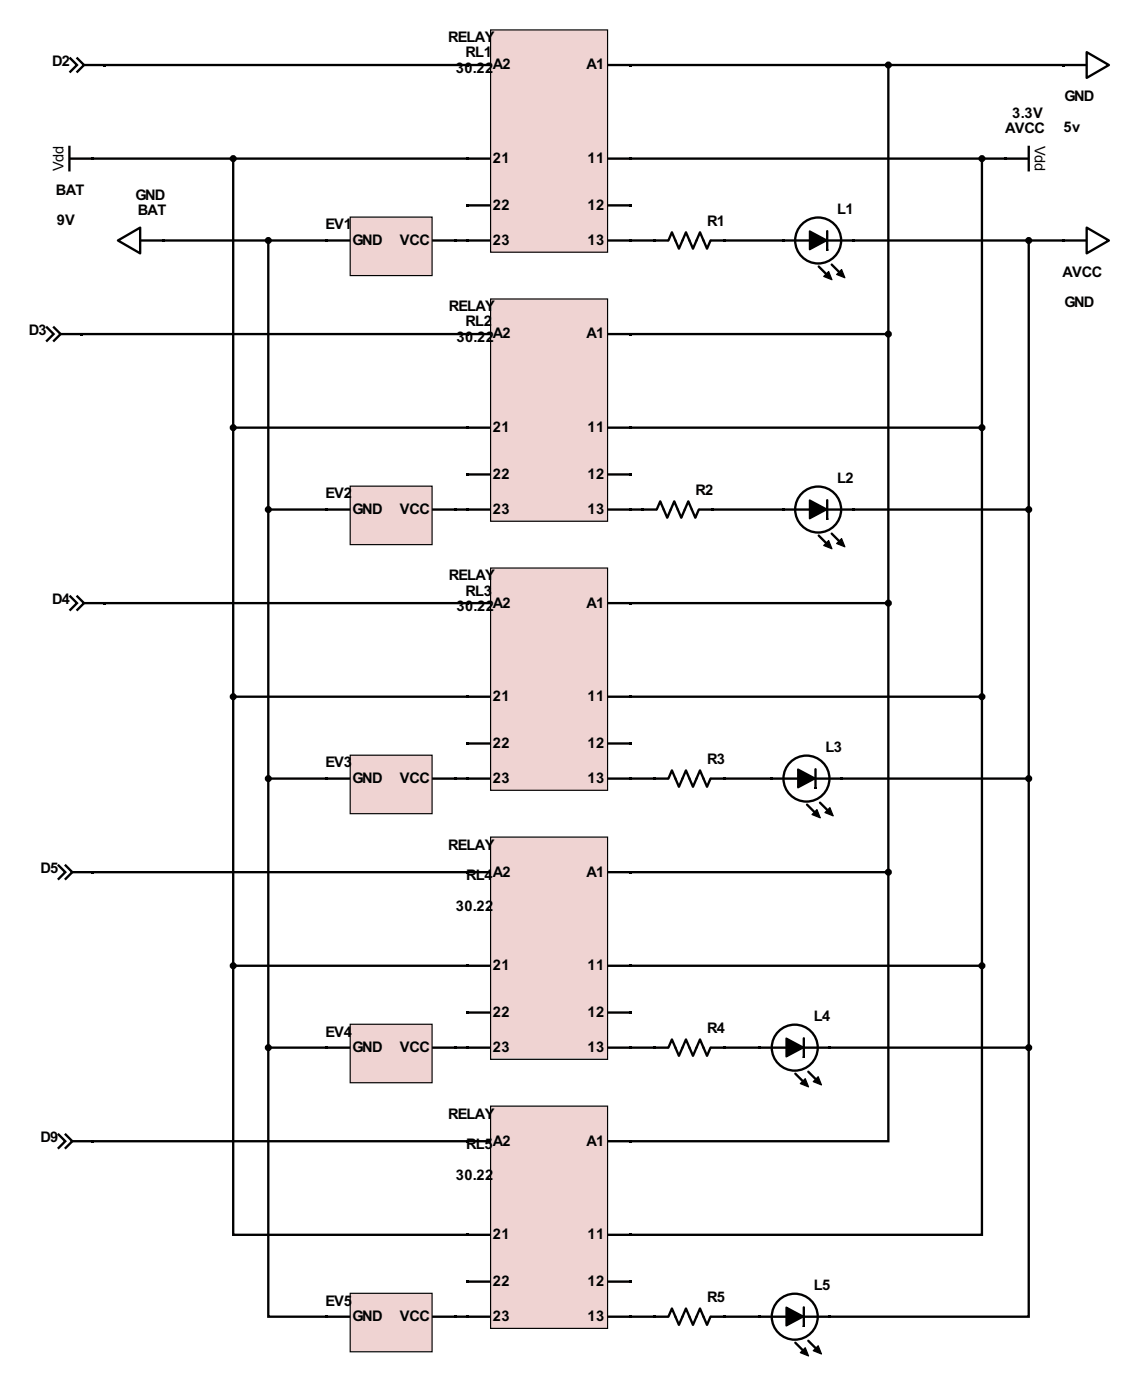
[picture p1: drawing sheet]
<svg xmlns="http://www.w3.org/2000/svg" width="247mm" height="304mm" viewBox="0 0 247 304" stroke-linecap="round" stroke-linejoin="round" font-family="sans-serif">
<path d="M106.5 6.5h25.5v48.3h-25.5z" fill="#efd3d2"/>
<path d="M106.5 6.5h25.5v48.3h-25.5z" fill="none" stroke="#000" stroke-width=".25"/>
<g fill="#000">
<path d="M22.4 13.9h.6v.5h-.6zM101.2 13.9h.5v.5h-.5zM136.8 13.9h.5v.5h-.5zM101.2 34.2h.5v.5h-.5zM136.8 34.2h.5v.5h-.5zM101.2 44.4h.5v.5h-.5zM101.2 52h.5v.5h-.5zM136.8 44.4h.5v.5h-.5zM136.8 52h.5v.5h-.5zM17.4 72.3h.5v.5h-.5zM22.4 130.8h.6v.5h-.6zM19.9 189.2h.5v.5h-.5z"/>
<path d="M19.9 247.6h.5v.5h-.5z"/>
</g>
<g fill="none" stroke="#000" stroke-width=".22">
<path d="M18.1 14.1h4.3M101.7 14.1h4.6M132.2 14.1h4.6M101.7 34.5h4.6M132.2 34.5h4.6M101.7 44.6h4.6M101.7 52.2h4.6M132.2 44.6h4.6M132.2 52.2h4.6M13 72.6h4.4M18.1 131h4.3M15.6 189.4h4.3"/>
<path d="M15.6 247.9h4.3"/>
</g>
<g fill="none" stroke="#000" stroke-width=".51">
<path d="M15.3 12.7l1.4 1.4-1.4 1.5M16.8 12.7l1.4 1.4-1.4 1.5M18.1 14.1h4.3M22.7 14.1h78.8M101.7 14.1h4.6M132.2 14.1h4.6M101.7 34.5h4.6M132.2 34.5h4.6M101.7 44.6h4.6M101.7 52.2h4.6M132.2 44.6h4.6M132.2 52.2h4.6"/>
<path d="M10.2 71.1l1.4 1.5-1.4 1.4M11.7 71.1l1.5 1.5-1.5 1.4M13 72.6h4.4M15.3 129.6l1.4 1.4-1.4 1.4M16.8 129.6l1.4 1.4-1.4 1.4M18.1 131h4.3M12.7 188l1.5 1.4-1.5 1.5M14.3 188l1.4 1.4-1.4 1.5M15.6 189.4h4.3M12.7 246.4l1.5 1.5-1.5 1.4M14.3 246.4l1.4 1.5-1.4 1.4M15.6 247.9h4.3"/>
</g>
<path d="M106.5 64.9h25.5v48.3h-25.5z" fill="#efd3d2"/>
<path d="M106.5 64.9h25.5v48.3h-25.5z" fill="none" stroke="#000" stroke-width=".25"/>
<path d="M101.2 72.3h.5v.5h-.5zM136.8 72.3h.5v.5h-.5zM101.2 92.6h.5v.5h-.5zM136.8 92.6h.5v.5h-.5zM101.2 102.8h.5v.5h-.5zM101.2 110.4h.5v.5h-.5zM136.8 102.8h.5v.5h-.5zM136.8 110.4h.5v.5h-.5z" fill="#000"/>
<path d="M101.7 72.6h4.6M132.2 72.6h4.6M101.7 92.9h4.6M132.2 92.9h4.6M101.7 103.1h4.6M101.7 110.7h4.6M132.2 103.1h4.6M132.2 110.7h4.6" fill="none" stroke="#000" stroke-width=".22"/>
<path d="M101.7 72.6h4.6M132.2 72.6h4.6M101.7 92.9h4.6M132.2 92.9h4.6M101.7 103.1h4.6M101.7 110.7h4.6M132.2 103.1h4.6M132.2 110.7h4.6" fill="none" stroke="#000" stroke-width=".51"/>
<path d="M106.5 123.4h25.5v48.3h-25.5z" fill="#efd3d2"/>
<path d="M106.5 123.4h25.5v48.3h-25.5z" fill="none" stroke="#000" stroke-width=".25"/>
<path d="M230.8 13.9h.5v.5h-.5zM101.2 130.8h.5v.5h-.5zM136.8 130.8h.5v.5h-.5zM101.2 151.1h.5v.5h-.5zM136.8 151.1h.5v.5h-.5zM101.2 161.2h.5v.5h-.5zM101.2 168.9h.5v.5h-.5zM136.8 161.2h.5v.5h-.5zM136.8 168.9h.5v.5h-.5z" fill="#000"/>
<path d="M231.3 14.1h4.6M101.7 131h4.6M132.2 131h4.6M101.7 151.3h4.6M132.2 151.3h4.6M101.7 161.5h4.6M101.7 169.1h4.6M132.2 161.5h4.6M132.2 169.1h4.6" fill="none" stroke="#000" stroke-width=".22"/>
<path d="M231.3 14.1h4.6M101.7 131h4.6M132.2 131h4.6M101.7 151.3h4.6M132.2 151.3h4.6M101.7 161.5h4.6M101.7 169.1h4.6M132.2 161.5h4.6M132.2 169.1h4.6" fill="none" stroke="#000" stroke-width=".51"/>
<path d="M236 11.3l4.8 2.8-4.8 2.8z" fill="#fff"/>
<g fill="none" stroke="#000" stroke-width=".51">
<path d="M137 14.1h94.1M192.9 14.6v58h-55.9M236 11.3l4.8 2.8-4.8 2.8zM192.9 73.1v57.9h-55.9"/>
<circle cx="192.9" cy="14.1" r=".51"/>
<circle cx="192.9" cy="72.6" r=".51"/>
</g>
<g fill="#000">
<circle cx="192.9" cy="14.1" r=".51"/>
<circle cx="192.9" cy="72.6" r=".51"/>
</g>
<path d="M106.5 181.8h25.5v48.3h-25.5z" fill="#efd3d2"/>
<path d="M106.5 181.8h25.5v48.3h-25.5z" fill="none" stroke="#000" stroke-width=".25"/>
<path d="M101.2 189.2h.5v.5h-.5zM136.8 189.2h.5v.5h-.5zM101.2 209.5h.5v.5h-.5zM101.2 219.7h.5v.5h-.5zM136.8 209.5h.5v.5h-.5zM136.8 219.7h.5v.5h-.5zM101.2 227.3h.5v.5h-.5zM136.8 227.3h.5v.5h-.5z" fill="#000"/>
<path d="M101.7 189.4h4.6M132.2 189.4h4.6M101.7 209.8h4.6M101.7 219.9h4.6M132.2 209.8h4.6M132.2 219.9h4.6M101.7 227.6h4.6M132.2 227.6h4.6" fill="none" stroke="#000" stroke-width=".22"/>
<path d="M101.7 189.4h4.6M132.2 189.4h4.6M101.7 209.8h4.6M101.7 219.9h4.6M132.2 209.8h4.6M132.2 219.9h4.6M101.7 227.6h4.6M132.2 227.6h4.6" fill="none" stroke="#000" stroke-width=".51"/>
<path d="M106.5 240.3h25.5v48.2h-25.5z" fill="#efd3d2"/>
<path d="M106.5 240.3h25.5v48.2h-25.5z" fill="none" stroke="#000" stroke-width=".25"/>
<g fill="#000">
<path d="M19.9 34.2h.5v.5h-.5zM218.1 34.2h.5v.5h-.5zM101.2 247.6h.5v.5h-.5zM136.8 247.6h.5v.5h-.5zM101.2 268h.5v.5h-.5zM101.2 278.1h.5v.5h-.5zM136.8 268h.5v.5h-.5zM136.8 278.1h.5v.5h-.5zM101.2 285.7h.5v.6h-.5zM136.8 285.7h.5v.6h-.5z"/>
<circle cx="50.6" cy="34.5" r=".51"/>
<circle cx="213.3" cy="34.5" r=".51"/>
<circle cx="50.6" cy="92.9" r=".51"/>
<circle cx="213.3" cy="92.9" r=".51"/>
<circle cx="50.6" cy="151.3" r=".51"/>
<circle cx="213.3" cy="151.3" r=".51"/>
<circle cx="50.6" cy="209.8" r=".51"/>
<circle cx="213.3" cy="209.8" r=".51"/>
</g>
<path d="M15.3 34.5h4.6M218.6 34.5h4.6M101.7 247.9h4.6M132.2 247.9h4.6M101.7 268.2h4.6M101.7 278.4h4.6M132.2 268.2h4.6M132.2 278.4h4.6M101.7 286h4.6M132.2 286h4.6" fill="none" stroke="#000" stroke-width=".22"/>
<g fill="none" stroke="#000" stroke-width=".51">
<path d="M15.1 31.9v5.1M15.3 34.5h4.6M20.2 34.5h81.3M50.6 35v57.9h50.9M137 34.5h81.3M213.3 35v57.9h-76.3M218.6 34.5h4.6M223.4 31.9v5.1M17.6 72.6h83.9M50.6 93.4v57.9h50.9M213.3 93.4v57.9h-76.3M22.7 131h78.8"/>
<path d="M50.6 151.8v58h50.9M213.3 151.8v58h-76.3M20.2 189.4h81.3M50.6 210.3v57.9h50.9M213.3 210.3v57.9h-76.3M20.2 247.9h81.3M101.7 247.9h4.6M132.2 247.9h4.6M101.7 268.2h4.6M101.7 278.4h4.6M132.2 268.2h4.6M132.2 278.4h4.6"/>
<path d="M101.7 286h4.6M132.2 286h4.6"/>
<circle cx="50.6" cy="34.5" r=".51"/>
<circle cx="213.3" cy="34.5" r=".51"/>
<circle cx="50.6" cy="92.9" r=".51"/>
<circle cx="213.3" cy="92.9" r=".51"/>
<circle cx="50.6" cy="151.3" r=".51"/>
<circle cx="213.3" cy="151.3" r=".51"/>
<circle cx="50.6" cy="209.8" r=".51"/>
<circle cx="213.3" cy="209.8" r=".51"/>
</g>
<path d="M76.1 47.2h17.7v12.7h-17.7z" fill="#efd3d2"/>
<path d="M76.1 47.2h17.7v12.7h-17.7z" fill="none" stroke="#000" stroke-width=".25"/>
<path d="M35.1 52h.6v.5h-.6zM70.7 52h.5v.5h-.5zM98.7 52h.5v.5h-.5z" fill="#000"/>
<path d="M30.6 52.2h4.5M71.2 52.2h4.6M94.1 52.2h4.6" fill="none" stroke="#000" stroke-width=".22"/>
<path d="M30.6 52.2h4.5M71.2 52.2h4.6M94.1 52.2h4.6" fill="none" stroke="#000" stroke-width=".51"/>
<path d="M25.6 52.2l4.8-2.8v5.6z" fill="#fff"/>
<path d="M25.6 52.2l4.8-2.8v5.6zM35.4 52.2h35.6M98.9 52.2h2.6M137 52.2h5.1M142.4 52.2h2.5M145.2 52.2l.7-1.7 1.6 3.5 1.5-3.5 1.5 3.5 1.5-3.5 1.6 3.5 .7-1.8M154.6 52.2h2.5" fill="none" stroke="#000" stroke-width=".51"/>
<path d="M141.9 52h.5v.5h-.5zM157.1 52h.5v.5h-.5zM169.8 52h.5v.5h-.5zM185.1 52h.5v.5h-.5z" fill="#000"/>
<path d="M142.4 52.2h2.5M154.6 52.2h2.5" fill="none" stroke="#000" stroke-width=".22"/>
<circle cx="177.7" cy="52.2" r="5" fill="#fff"/>
<g fill="none" stroke="#000" stroke-width=".51">
<path d="M157.4 52.2h12.7M170.3 52.2h14.8M177.8 57.9l2.2 2.1M179.7 50.2v4.3v-.2M180.6 57.5l2.2 2.1M231.3 52.2h4.6"/>
<circle cx="177.7" cy="52.2" r="5"/>
</g>
<path d="M175.8 50.2l3.8 2-3.8 2zM178.9 60l1.1-1 .7 1.8zM181.7 59.6l1.1-1.1 .7 1.8zM230.8 52h.5v.5h-.5z" fill="#000"/>
<path d="M175.8 50.2l3.8 2-3.8 2z" fill="none" stroke="#000" stroke-width=".38"/>
<path d="M170.3 52.2h14.8M231.3 52.2h4.6" fill="none" stroke="#000" stroke-width=".22"/>
<path d="M181.7 59.6l1.1-1.1 .7 1.8zM178.9 60l1.1-1 .7 1.8z" fill="none" stroke="#000" stroke-width=".25"/>
<path d="M236 49.4l4.8 2.8-4.8 2.8z" fill="#fff"/>
<path d="M185.3 52.2h45.8M236 49.4l4.8 2.8-4.8 2.8z" fill="none" stroke="#000" stroke-width=".51"/>
<path d="M76.1 105.6h17.7v12.7h-17.7z" fill="#efd3d2"/>
<path d="M76.1 105.6h17.7v12.7h-17.7z" fill="none" stroke="#000" stroke-width=".25"/>
<g fill="#000">
<path d="M70.7 110.4h.5v.5h-.5zM98.7 110.4h.5v.5h-.5zM139.3 110.4h.5v.5h-.5zM154.6 110.4h.5v.5h-.5zM169.8 110.4h.5v.5h-.5zM185.1 110.4h.5v.5h-.5z"/>
<circle cx="58.3" cy="52.2" r=".51"/>
</g>
<path d="M71.2 110.7h4.6M94.1 110.7h4.6M139.8 110.7h2.6M152 110.7h2.6" fill="none" stroke="#000" stroke-width=".22"/>
<g fill="none" stroke="#000" stroke-width=".51">
<path d="M58.3 52.7v58h12.7M71.2 110.7h4.6M94.1 110.7h4.6M98.9 110.7h2.6M137 110.7h2.6M139.8 110.7h2.6M142.6 110.7l.8-1.8 1.5 3.6 1.5-3.6 1.6 3.6 1.5-3.6 1.5 3.6 .8-1.8M152 110.7h2.6"/>
<circle cx="58.3" cy="52.2" r=".51"/>
</g>
<circle cx="177.7" cy="110.7" r="5" fill="#fff"/>
<g fill="none" stroke="#000" stroke-width=".51">
<path d="M223.4 52.7v58h-38.1M154.8 110.7h15.3M170.3 110.7h14.8M177.8 116.3l2.2 2.2M179.7 108.6v4.3v-.2M180.6 115.9l2.2 2.2"/>
<circle cx="223.4" cy="52.2" r=".51"/>
<circle cx="177.7" cy="110.7" r="5"/>
</g>
<g fill="#000">
<path d="M175.8 108.6l3.8 2-3.8 2zM178.9 118.5l1.1-1.1 .7 1.8zM181.7 118.1l1.1-1.1 .7 1.8z"/>
<circle cx="223.4" cy="52.2" r=".51"/>
</g>
<path d="M175.8 108.6l3.8 2-3.8 2z" fill="none" stroke="#000" stroke-width=".38"/>
<path d="M170.3 110.7h14.8" fill="none" stroke="#000" stroke-width=".22"/>
<path d="M178.9 118.5l1.1-1.1 .7 1.8zM181.7 118.1l1.1-1.1 .7 1.8z" fill="none" stroke="#000" stroke-width=".25"/>
<path d="M76.1 164h17.7v12.7h-17.7z" fill="#efd3d2"/>
<path d="M76.1 164h17.7v12.7h-17.7z" fill="none" stroke="#000" stroke-width=".25"/>
<g fill="#000">
<path d="M70.7 168.9h.5v.5h-.5zM98.7 168.9h.5v.5h-.5z"/>
<circle cx="58.3" cy="110.7" r=".51"/>
</g>
<path d="M71.2 169.1h4.6M94.1 169.1h4.6" fill="none" stroke="#000" stroke-width=".22"/>
<g fill="none" stroke="#000" stroke-width=".51">
<path d="M58.3 111.2v57.9h12.7M71.2 169.1h4.6M94.1 169.1h4.6M98.9 169.1h2.6"/>
<circle cx="58.3" cy="110.7" r=".51"/>
</g>
<path d="M76.1 222.5h17.7v12.7h-17.7z" fill="#efd3d2"/>
<path d="M76.1 222.5h17.7v12.7h-17.7z" fill="none" stroke="#000" stroke-width=".25"/>
<g fill="#000">
<path d="M70.7 227.3h.5v.5h-.5zM98.7 227.3h.5v.5h-.5z"/>
<circle cx="58.3" cy="169.1" r=".51"/>
</g>
<path d="M71.2 227.6h4.6M94.1 227.6h4.6" fill="none" stroke="#000" stroke-width=".22"/>
<g fill="none" stroke="#000" stroke-width=".51">
<path d="M58.3 169.6v58h12.7M71.2 227.6h4.6M94.1 227.6h4.6M98.9 227.6h2.6"/>
<circle cx="58.3" cy="169.1" r=".51"/>
</g>
<path d="M76.1 280.9h17.7v12.7h-17.7z" fill="#efd3d2"/>
<path d="M76.1 280.9h17.7v12.7h-17.7z" fill="none" stroke="#000" stroke-width=".25"/>
<g fill="#000">
<path d="M141.9 168.9h.5v.5h-.5zM157.1 168.9h.5v.5h-.5zM167.3 168.9h.5v.5h-.5zM182.5 168.9h.5v.5h-.5zM70.7 285.7h.5v.6h-.5zM98.7 285.7h.5v.6h-.5z"/>
<circle cx="58.3" cy="227.6" r=".51"/>
</g>
<path d="M142.4 169.1h2.5M154.6 169.1h2.5M71.2 286h4.6M94.1 286h4.6" fill="none" stroke="#000" stroke-width=".22"/>
<g fill="none" stroke="#000" stroke-width=".51">
<path d="M137 169.1h5.1M142.4 169.1h2.5M145.2 169.1l.7-1.8 1.6 3.6 1.5-3.6 1.5 3.6 1.5-3.6 1.6 3.6 .7-1.8M154.6 169.1h2.5M58.3 228.1v57.9h12.7M71.2 286h4.6M94.1 286h4.6M98.9 286h2.6"/>
<circle cx="58.3" cy="227.6" r=".51"/>
</g>
<circle cx="175.2" cy="169.1" r="5" fill="#fff"/>
<g fill="none" stroke="#000" stroke-width=".51">
<path d="M223.4 111.2v57.9h-40.6M157.4 169.1h10.1M167.8 169.1h14.7M175.3 174.8l2.1 2.1M177.1 167.1v4.2v-.1M178.1 174.4l2.1 2.1M137 227.6h5.1M142.4 227.6h2.5M145.2 227.6l.7-1.8 1.6 3.5 1.5-3.5 1.5 3.5 1.5-3.5 1.6 3.5 .7-1.7M154.6 227.6h2.5"/>
<circle cx="223.4" cy="110.7" r=".51"/>
<circle cx="175.2" cy="169.1" r="5"/>
</g>
<g fill="#000">
<path d="M173.3 167.1l3.7 2-3.7 2zM177.4 175.9l.8 1.7-1.8-.7zM179.2 176.5l1-1.1 .8 1.8zM141.9 227.3h.5v.5h-.5zM157.1 227.3h.5v.5h-.5zM164.7 227.3h.5v.5h-.5zM180 227.3h.5v.5h-.5z"/>
<circle cx="223.4" cy="110.7" r=".51"/>
</g>
<path d="M173.3 167.1l3.7 2-3.7 2z" fill="none" stroke="#000" stroke-width=".38"/>
<path d="M167.8 169.1h14.7M142.4 227.6h2.5M154.6 227.6h2.5" fill="none" stroke="#000" stroke-width=".22"/>
<path d="M176.4 176.9l1-1 .8 1.7zM179.2 176.5l1-1.1 .8 1.8z" fill="none" stroke="#000" stroke-width=".25"/>
<circle cx="172.6" cy="227.6" r="5" fill="#fff"/>
<g fill="none" stroke="#000" stroke-width=".51">
<path d="M192.9 131.5v57.9h-55.9M223.4 169.6v58h-43.2M192.9 190v57.9h-55.9M157.4 227.6h7.6M165.2 227.6h14.8M172.7 233.2l2.2 2.2M174.6 225.5v4.3v-.2M175.6 232.8l2.1 2.1M137 286h5.1M142.4 286h2.5M145.2 286l.7-1.8 1.6 3.6 1.5-3.6 1.5 3.6 1.5-3.6 1.6 3.6 .7-1.8M154.6 286h2.5"/>
<circle cx="192.9" cy="131" r=".51"/>
<circle cx="223.4" cy="169.1" r=".51"/>
<circle cx="192.9" cy="189.4" r=".51"/>
<circle cx="172.6" cy="227.6" r="5"/>
</g>
<g fill="#000">
<path d="M170.8 225.5l3.7 2-3.7 2zM173.8 235.4l1.1-1.1 .7 1.8zM176.6 234.9l1.1-1 .7 1.8zM141.9 285.7h.5v.6h-.5zM157.1 285.7h.5v.6h-.5zM164.7 285.7h.5v.6h-.5zM180 285.7h.5v.6h-.5z"/>
<circle cx="192.9" cy="131" r=".51"/>
<circle cx="223.4" cy="169.1" r=".51"/>
<circle cx="192.9" cy="189.4" r=".51"/>
</g>
<path d="M170.8 225.5l3.7 2-3.7 2z" fill="none" stroke="#000" stroke-width=".38"/>
<path d="M165.2 227.6h14.8M142.4 286h2.5M154.6 286h2.5" fill="none" stroke="#000" stroke-width=".22"/>
<path d="M174.9 234.3l.7 1.8-1.8-.7zM176.6 234.9l1.1-1 .7 1.8z" fill="none" stroke="#000" stroke-width=".25"/>
<circle cx="172.6" cy="286" r="5" fill="#fff"/>
<g fill="none" stroke="#000" stroke-width=".51">
<path d="M223.4 228.1v57.9h-43.2M157.4 286h7.6M165.2 286h14.8M172.7 291.7l2.2 2.1M174.6 284v4.2v-.2M175.6 291.2l2.1 2.2"/>
<circle cx="223.4" cy="227.6" r=".51"/>
<circle cx="172.6" cy="286" r="5"/>
</g>
<g fill="#000">
<path d="M170.8 284l3.7 2-3.7 2zM173.8 293.8l1.1-1.1 .7 1.8zM176.6 293.4l1.1-1.1 .7 1.8z"/>
<circle cx="223.4" cy="227.6" r=".51"/>
</g>
<path d="M170.8 284l3.7 2-3.7 2z" fill="none" stroke="#000" stroke-width=".38"/>
<path d="M165.2 286h14.8" fill="none" stroke="#000" stroke-width=".22"/>
<path d="M174.9 292.7l.7 1.8-1.8-.7zM176.6 293.4l1.1-1.1 .7 1.8z" fill="none" stroke="#000" stroke-width=".25"/>
<g font-size="3.2">
<text x="97.3" y="9.2">RELAY</text>
<text x="11.3" y="14.2">D2</text>
<text x="99" y="15.8">30.22</text>
<text x="101.1" y="12.5">RL1</text>
<text x="107.1" y="15.1">A2</text>
<text x="127.4" y="15.1">A1</text>
<text x="231.2" y="22">GND</text>
<text x="218.3" y="28.9">AVCC</text>
<text x="219.9" y="25.6">3.3V</text>
<text x="231" y="28.6">5v</text>
<text x="107.1" y="35.4">21</text>
<text x="127.6" y="35.4">11</text>
<text x="224.7" y="31.8" transform="rotate(90 224.7 31.8)">Vdd</text>
<text x="13.8" y="37.1" transform="rotate(-90 13.8 37.1)">Vdd</text>
<text x="12.2" y="42.3">BAT</text>
<text x="29.4" y="43.3">GND</text>
<text x="29.9" y="46.6">BAT</text>
<text x="107.1" y="45.6">22</text>
<text x="127.6" y="45.6">12</text>
<text x="181.8" y="46.5">L1</text>
<text x="12.3" y="48.9">9V</text>
<text x="70.7" y="49.8">EV1</text>
<text x="76.6" y="53.2">GND</text>
<text x="86.9" y="53.2">VCC</text>
<text x="107.1" y="53.2">23</text>
<text x="127.6" y="53.2">13</text>
<text x="153.6" y="49.1">R1</text>
<text x="230.8" y="60.1">AVCC</text>
<text x="97.5" y="67.6">RELAY</text>
<text x="101.1" y="70.9">RL2</text>
<text x="231.2" y="66.7">GND</text>
<text x="6.2" y="72.7">D3</text>
<text x="99.1" y="74.2">30.22</text>
<text x="107.1" y="73.5">A2</text>
<text x="127.4" y="73.5">A1</text>
<text x="107.1" y="93.8">21</text>
<text x="127.6" y="93.8">11</text>
<text x="107.1" y="104">22</text>
<text x="127.6" y="104">12</text>
<text x="151.1" y="107.5">R2</text>
<text x="181.8" y="105">L2</text>
<text x="70.7" y="108.3">EV2</text>
<text x="76.6" y="111.6">GND</text>
<text x="86.9" y="111.6">VCC</text>
<text x="107.1" y="111.6">23</text>
<text x="127.6" y="111.6">13</text>
<text x="11.3" y="131.1">D4</text>
<text x="97.5" y="126">RELAY</text>
<text x="101.1" y="129.4">RL3</text>
<text x="107.1" y="132">A2</text>
<text x="127.4" y="132">A1</text>
<text x="99.1" y="132.7">30.22</text>
<text x="107.1" y="152.3">21</text>
<text x="127.6" y="152.3">11</text>
<text x="70.7" y="166.7">EV3</text>
<text x="107.1" y="162.4">22</text>
<text x="127.6" y="162.4">12</text>
<text x="153.6" y="165.9">R3</text>
<text x="179.3" y="163.4">L3</text>
<text x="76.6" y="170.1">GND</text>
<text x="86.9" y="170.1">VCC</text>
<text x="107.1" y="170.1">23</text>
<text x="127.6" y="170.1">13</text>
<text x="97.3" y="184.6">RELAY</text>
<text x="8.8" y="189.6">D5</text>
<text x="101.2" y="191.2">RL4</text>
<text x="107.1" y="190.4">A2</text>
<text x="127.4" y="190.4">A1</text>
<text x="99" y="197.8">30.22</text>
<text x="107.1" y="210.7">21</text>
<text x="127.6" y="210.7">11</text>
<text x="107.1" y="220.9">22</text>
<text x="127.6" y="220.9">12</text>
<text x="176.7" y="221.8">L4</text>
<text x="70.7" y="225.1">EV4</text>
<text x="153.6" y="224.4">R4</text>
<text x="76.6" y="228.5">GND</text>
<text x="86.9" y="228.5">VCC</text>
<text x="107.1" y="228.5">23</text>
<text x="127.6" y="228.5">13</text>
<text x="97.3" y="243.1">RELAY</text>
<text x="8.8" y="248">D9</text>
<text x="101.2" y="249.7">RL5</text>
<text x="107.1" y="248.8">A2</text>
<text x="127.4" y="248.8">A1</text>
<text x="99" y="256.3">30.22</text>
<text x="107.1" y="269.2">21</text>
<text x="127.6" y="269.2">11</text>
<text x="107.1" y="279.3">22</text>
<text x="127.6" y="279.3">12</text>
<text x="176.7" y="280.3">L5</text>
<text x="70.7" y="283.6">EV5</text>
<text x="76.6" y="287">GND</text>
<text x="86.9" y="287">VCC</text>
<text x="107.1" y="287">23</text>
<text x="127.6" y="287">13</text>
<text x="153.6" y="282.8">R5</text>
</g>
</svg>
